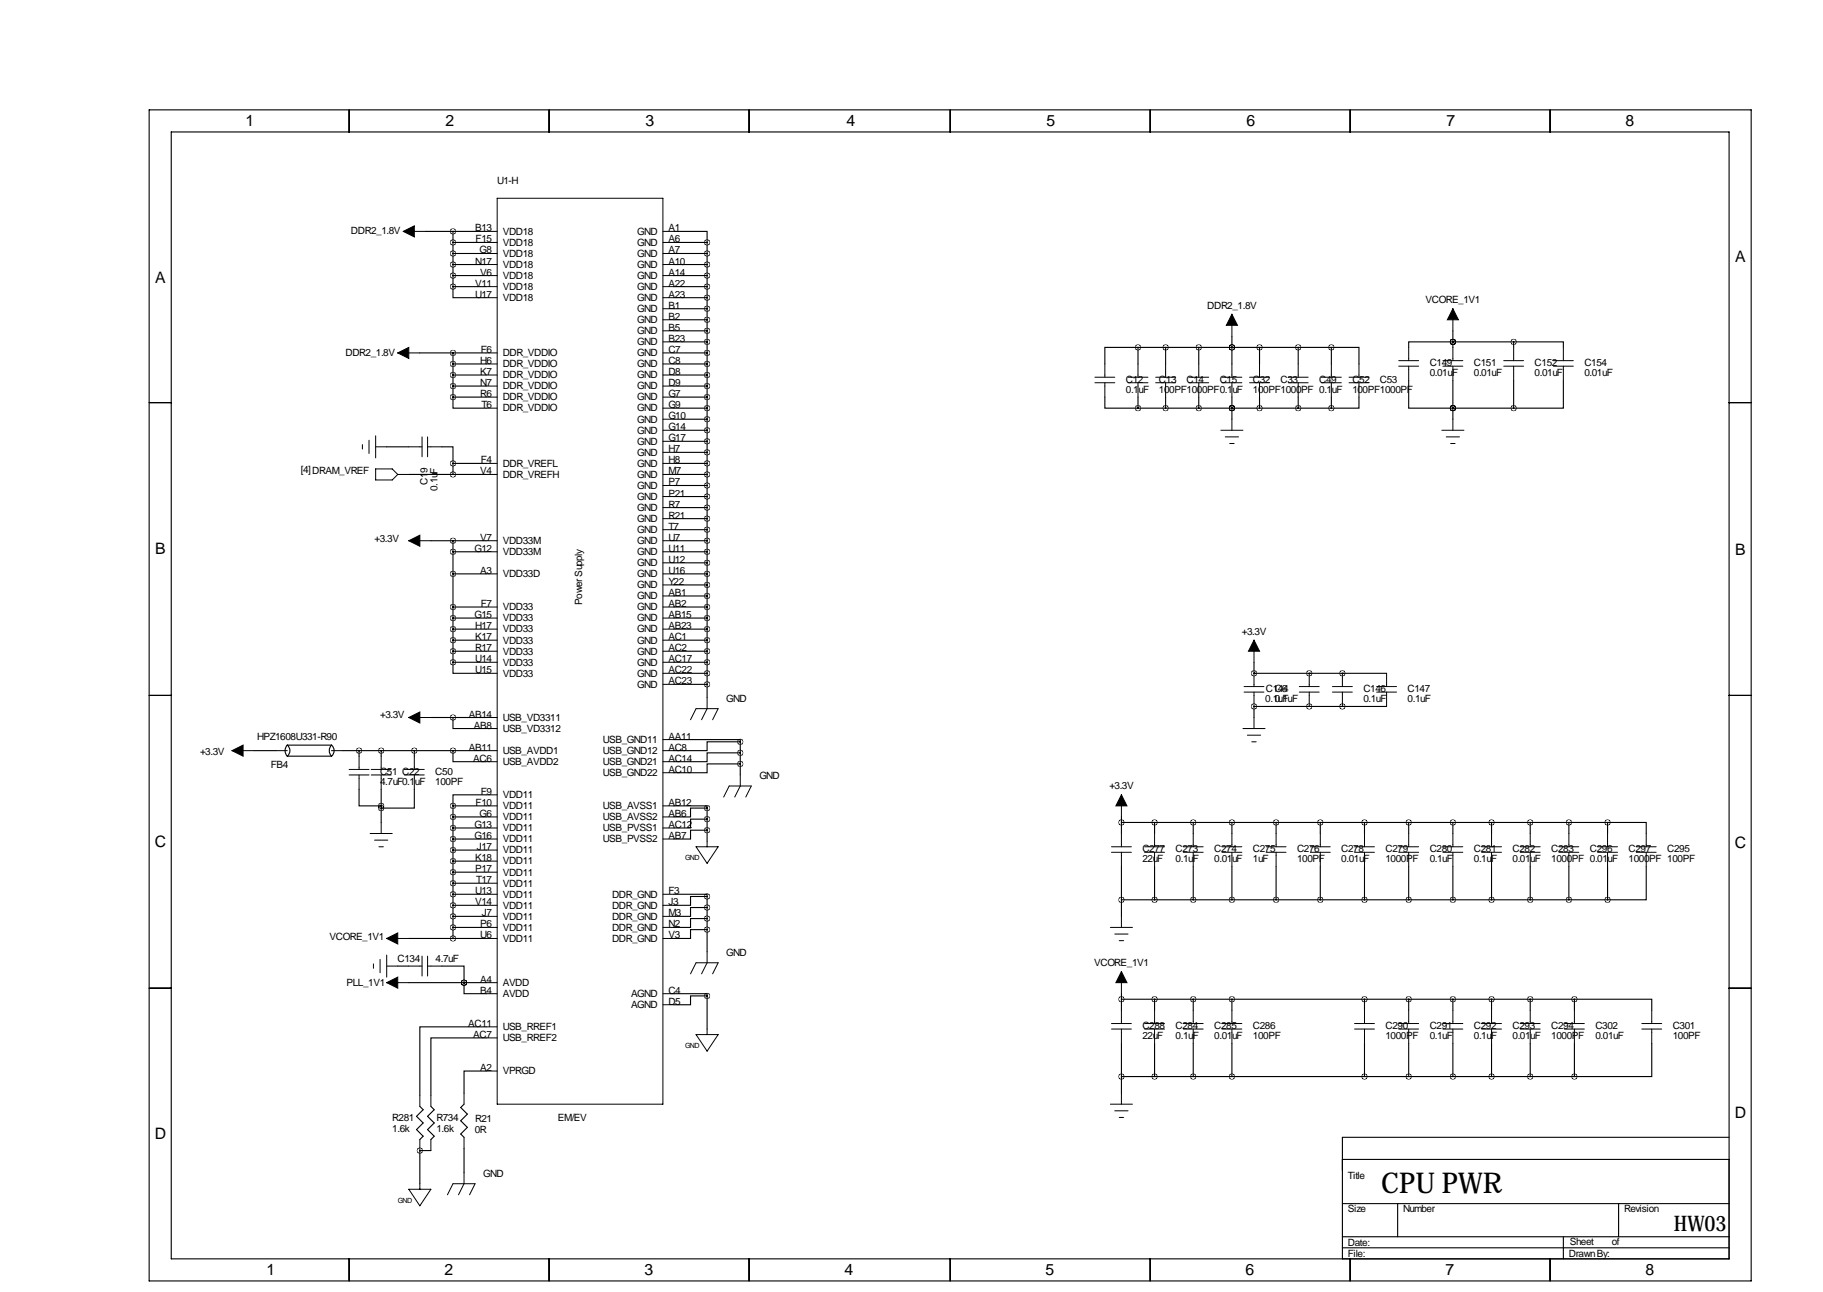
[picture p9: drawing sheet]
<svg xmlns="http://www.w3.org/2000/svg" width="419mm" height="297mm" viewBox="0 0 419 297" stroke-linecap="round" stroke-linejoin="round" font-family="sans-serif">
<g fill="none" stroke="#000" stroke-width=".25">
<path d="M34.3 25.3h368.3v269.2h-368.3zM39.4 30.3h358.1v259.1h-358.1zM80.3 25.3v5M126.2 25.3v5M172.2 25.3v5M218.4 25.3v5M264.4 25.3v5M310.4 25.3v5M356.4 25.3v5M97.8 53.2h14M104.1 55.7h7.7M104.1 58.3h7.7"/>
<path d="M104.1 53.2v12.7M154.9 53.2h7.7v2.5M154.9 55.7h7.7M154.9 58.3h7.7M162.6 55.7v104.7M104.1 65.9v2.5h7.7M104.1 60.8h7.7M104.1 63.4h7.7M104.1 65.9h7.7M154.9 60.8h7.7M154.9 63.4h7.7M154.9 65.9h7.7"/>
<path d="M154.9 68.4h7.7M154.9 71h7.7M154.9 73.5h7.7M154.9 76.1h7.7M154.9 78.6h7.7M261.6 79.9h-7.6v3.8M261.6 79.9v3.8M261.6 79.9h44.5M268 79.9v3.8M275.6 79.9v3.8M283.2 79.9h.1M283.2 77.3v6.4"/>
<path d="M289.6 79.9v3.8M298.4 79.9v3.8M306.1 79.9h6.3v3.8M306.1 79.9v3.8M334 78.6h-10.2v1.3M334 78.6h.1M334 76.1v3.8M334 78.6h14M348 78.6h11.4v1.3M348 78.6v1.3M34.3 92.6h5.1M96.5 81.1h15.3"/>
<path d="M104.1 91.3v2.5h7.7M104.1 83.7h7.7M104.1 86.2h7.7M104.1 88.8h7.7M104.1 91.3h7.7M104.1 81.1v10.2M154.9 93.8h7.7M154.9 81.1h7.7M154.9 83.7h7.7M154.9 86.2h7.7M154.9 88.8h7.7M154.9 91.3h7.7"/>
<path d="M154.9 96.4h7.7M154.9 98.9h7.7M254 91.3v2.5h7.6M261.6 91.3v2.5M261.6 93.8h44.5M268 91.3v2.5M275.6 91.3v2.5M283.2 93.8h.1M283.2 91.3v5.1M289.6 91.3v2.5M298.4 91.3v2.5M306.1 91.3v2.5"/>
<path d="M312.4 91.3v2.5h-6.3M323.8 87.5v6.3h10.2M334 93.8h.1M334 87.5v8.9M334 93.8h14M348 87.5v6.3M359.4 87.5v6.3h-11.4M397.5 92.6h5.1M88.9 102.7h5.1M94 109.1h17.8M101.6 102.7h2.5v3.8M104.1 106.5h7.7"/>
<path d="M104.1 106.5v2.6M154.9 101.5h7.7M154.9 104h7.7M154.9 106.5h7.7M154.9 109.1h7.7M154.9 111.6h7.7M154.9 114.2h7.7M154.9 116.7h7.7M154.9 119.2h7.7M99.1 124.3h12.7M104.1 126.9h7.7M104.1 131.9h7.7"/>
<path d="M104.1 139.6h7.7M104.1 124.3v28M154.9 121.8h7.7M154.9 124.3h7.7M154.9 126.9h7.7M154.9 129.4h7.7M154.9 131.9h7.7M154.9 134.5h7.7M154.9 137h7.7M154.9 139.6h7.7M34.3 159.9h5.1M104.1 152.3v2.5h7.7"/>
<path d="M104.1 142.1h7.7M104.1 144.6h7.7M104.1 147.2h7.7M104.1 149.7h7.7M104.1 152.3h7.7M154.9 142.1h7.7M154.9 144.6h7.7M154.9 147.2h7.7M154.9 149.7h7.7M154.9 152.3h7.7M154.9 154.8h7.7M154.9 157.3h7.7"/>
<path d="M288.3 154.8h.1M288.3 152.3v2.5M288.3 154.8h30.5M301 154.8h.1M308.6 154.8h.1M397.5 159.9h5.1M58.4 172.6h5.1M66 173.8a1.83 1.83 0 0 1 0-2.5h10.2a1.83 1.83 0 0 0 0 2.5M66.1 171.3a1.65 1.65 0 0 1-.1 2.5l10.2 .1a1.68 1.68 0 0 0 0-2.6M78.7 172.6h33.1M82.5 172.6v1.2M87.6 172.6v1.2"/>
<path d="M95.2 172.6v1.2M99.1 165h12.7M104.1 165v2.5h7.7M104.1 172.6v2.5h7.7M154.9 170h15.3v.5M170.2 170.5h-7.6v2.1h-7.7M170.2 173.1h-7.6v2h-7.7M170.2 175.6h-7.6v2.1h-7.7M170.2 170.5v7.7M288.3 162.4h.1M288.3 162.4h30.5M288.3 162.4v2.6"/>
<path d="M301 162.4h.1M308.6 162.4h.1M82.5 181.5v3.8h5.1M87.6 181.5v7.6M95.2 181.5v4.3h-7.6M104.1 185.3v30.5M104.1 198h7.7M104.1 195.4h7.7M104.1 192.9h7.7M104.1 190.4h7.7M104.1 187.8h7.7M104.1 185.3h7.7"/>
<path d="M111.8 182.7h-7.7v2.6M154.9 185.3h7.7v.5M162.6 185.8h-3.9v2h-3.8M162.6 188.3h-3.9v2.1h-3.8M162.6 190.9h-3.9v2h-3.8M162.6 185.8v7.6M257.8 187.8v3.8M257.8 199.2v11.5M257.8 189.1h111.8M265.4 189.1v2.5M265.4 199.2v7.7M274.3 189.1v2.5"/>
<path d="M274.3 199.2v7.7M283.2 189.1v2.5M283.2 199.2v7.7M293.4 189.1v2.5M293.4 199.2v7.7M303.5 189.1v2.5M303.5 199.2v7.7M313.7 189.1v2.5M313.7 199.2v7.7M323.8 189.1v2.5M323.8 199.2v7.7M334 189.1v2.5"/>
<path d="M334 199.2v7.7M342.9 189.1v2.5M342.9 199.2v7.7M351.8 189.1v2.5M351.8 199.2v7.7M360.7 189.1v2.5M360.7 199.2v7.7M369.6 189.1h8.9v2.5M369.6 189.1v2.5M369.6 199.2v7.7M378.5 199.2v7.7h-8.9M94 215.8h17.8"/>
<path d="M104.1 213.2h7.7M104.1 210.7h7.7M104.1 208.1h7.7M104.1 205.6h7.7M104.1 203.1h7.7M104.1 200.5h7.7M154.9 205.6h7.7v.5M162.6 206.1h-3.9v2h-3.8M162.6 208.6h-3.9v2.1h-3.8M162.6 211.2h-3.9v2h-3.8M162.6 213.7h-3.9v2.1h-3.8M162.6 206.1v12.7"/>
<path d="M257.8 206.9h111.8M34.3 227.2h5.1M91.4 222.1h2.6M94 225.9h17.8M101.6 222.1h5.1v3.8M106.7 225.9h.1M106.7 225.9v2.6h5.1M111.8 236.1h-15.3v15.7M111.8 238.6h-12.7v13.2M154.9 228.5h7.7v.5M162.6 229h-3.9v2h-3.8M162.6 229v7.6"/>
<path d="M257.8 228.5v3.8M257.8 239.9v11.4M257.8 229.7h104.1M265.4 229.7v2.6M265.4 239.9v7.6M274.3 229.7v2.6M274.3 239.9v7.6M283.2 229.7v2.6M283.2 239.9v7.6M313.7 229.7v2.6M313.7 239.9v7.6M323.8 229.7v2.6"/>
<path d="M323.8 239.9v7.6M334 229.7v2.6M334 239.9v7.6M342.9 229.7v2.6M342.9 239.9v7.6M351.8 229.7v2.6M351.8 239.9v7.6M361.9 229.7h17.8v2.6M361.9 229.7v2.6M361.9 239.9v7.6M379.7 239.9v7.6h-17.8M397.5 227.2h5.1"/>
<path d="M96.5 254.4l.8 .7-1.5 1.6 1.5 1.5-1.5 1.5 1.5 1.5-.8 .8M99.1 254.4l.7 .7-1.5 1.6 1.5 1.5-1.5 1.5 1.5 1.5-.7 .8M106.7 253.9l-.8 .7 1.5 1.5-1.5 1.6 1.5 1.5-1.5 1.5 .8 .8M111.8 246.2h-5.1v5.1M257.8 247.5h104.1M96.5 264.5h.1M96.5 264.5v7.6M96.5 264.5h2.6M106.7 264v5.6M308.6 276.7h88.9M308.6 266.6h88.9M321.3 276.7v7.6"/>
<path d="M372.1 276.7v7.6M397.5 261.5h-88.9v27.9M80.3 289.4v5.1M126.2 289.4v5.1M172.2 289.4v5.1M218.4 289.4v5.1M264.4 289.4v5.1M308.6 284.3h88.9M308.6 286.9h88.9M310.4 289.4v5.1M356.4 289.4v5.1M359.4 284.3v5.1"/>
</g>
<g fill="none" stroke="#000" stroke-width=".23">
<path d="M92.7 53.2h5.1M111.8 55.7h2.5M111.8 58.3h2.5M111.8 53.2h2.5M114.3 45.6h38.1v208.3h-38.1zM152.4 55.7h2.5M152.4 58.3h2.5M152.4 53.2h2.5M111.8 60.8h2.5M111.8 63.4h2.5M111.8 65.9h2.5M111.8 68.4h2.5"/>
<path d="M152.4 60.8h2.5M152.4 63.4h2.5M152.4 65.9h2.5M152.4 68.4h2.5M152.4 71h2.5M152.4 73.5h2.5M152.4 76.1h2.5M152.4 78.6h2.5M283.2 72.2v5.1M323.8 79.9v3M334 71v5.1M334 79.9v3"/>
<path d="M348 79.9v3M359.4 79.9v3M91.4 81.1h5.1M111.8 81.1h2.5M111.8 91.3h2.5M111.8 83.7h2.5M111.8 86.2h2.5M111.8 88.8h2.5M111.8 93.8h2.5M152.4 81.1h2.5M152.4 91.3h2.5M152.4 83.7h2.5"/>
<path d="M152.4 86.2h2.5M152.4 88.8h2.5M152.4 93.8h2.5M152.4 96.4h2.5M152.4 98.9h2.5M251.7 88h4.6M251.7 86.7h4.6M254 83.7v3M254 88v3.3M259.3 88h4.6M259.3 86.7h4.6M261.6 83.7v3"/>
<path d="M261.6 88v3.3M265.7 88h4.6M265.7 86.7h4.6M268 83.7v3M268 88v3.3M273.3 88h4.6M273.3 86.7h4.6M275.6 83.7v3M275.6 88v3.3M280.7 98.9h5.1M280.9 88h4.6M280.9 86.7h4.6"/>
<path d="M283.2 83.7v3M283.2 88v3.3M283.2 96.4v2.5M287.3 88h4.5M287.3 86.7h4.5M289.6 83.7v3M289.6 88v3.3M296.2 88h4.5M296.2 86.7h4.5M298.4 83.7v3M298.4 88v3.3M303.8 88h4.6"/>
<path d="M303.8 86.7h4.6M306.1 83.7v3M306.1 88v3.3M310.1 88h4.6M310.1 86.7h4.6M312.4 83.7v3M312.4 88v3.3M321.6 84.2h4.5M321.6 82.9h4.5M323.8 84.2v3.3M331.5 98.9h5M331.7 84.2h4.6"/>
<path d="M331.7 82.9h4.6M334 84.2v3.3M334 96.4v2.5M345.7 84.2h4.6M345.7 82.9h4.6M348 84.2v3.3M357.1 84.2h4.6M357.1 82.9h4.6M359.4 84.2v3.3M83.3 102.2v1M84.8 101.2v3.1M86.4 102.7h2.5"/>
<path d="M86.4 107.8h3.8l1.2 1.3-1.2 1.2h-3.8zM86.4 100.2v5.1M91.4 109.1h2.6M94 102.7h3M97 100.4v4.6M98.3 102.7h3.3M98.3 100.4v4.6M111.8 106.5h2.5M111.8 109.1h2.5M152.4 101.5h2.5M152.4 104h2.5M152.4 106.5h2.5"/>
<path d="M152.4 109.1h2.5M152.4 111.6h2.5M152.4 116.7h2.5M152.4 119.2h2.5M152.4 114.2h2.5M281.7 100.4h3M282.7 102h1M332.5 100.4h3M333.5 102h1M94 124.3h5.1M111.8 124.3h2.5M111.8 126.9h2.5"/>
<path d="M111.8 131.9h2.5M111.8 139.6h2.5M152.4 121.8h2.5M152.4 124.3h2.5M152.4 126.9h2.5M152.4 129.4h2.5M152.4 131.9h2.5M152.4 134.5h2.5M152.4 137h2.5M152.4 139.6h2.5M111.8 144.6h2.5M111.8 142.1h2.5"/>
<path d="M111.8 149.7h2.5M111.8 147.2h2.5M111.8 152.3h2.5M111.8 154.8h2.5M152.4 144.6h2.5M152.4 142.1h2.5M152.4 149.7h2.5M152.4 147.2h2.5M152.4 152.3h2.5M152.4 154.8h2.5M152.4 157.3h2.5M286 159.1h4.6"/>
<path d="M286 157.8h4.6M288.3 147.2v5.1M288.3 154.8v3M288.3 159.1v3.3M298.7 159.1h4.6M298.7 157.8h4.6M301 154.8v3M301 159.1v3.3M306.3 159.1h4.6M306.3 157.8h4.6M308.6 154.8v3M308.6 159.1v3.3"/>
<path d="M316.5 159.1h4.6M316.5 157.8h4.6M318.8 154.8v3M318.8 159.1v3.3M53.3 172.6h5.1M63.5 172.6h2.5M76.2 172.6h2.5M80.3 178.2h4.5M80.3 176.9h4.5M82.5 173.8v3.1M82.5 178.2v3.3M85.3 178.2h4.6"/>
<path d="M85.3 176.9h4.6M87.6 173.8v3.1M87.6 178.2v3.3M93 178.2h4.5M93 176.9h4.5M94 165h5.1M95.2 173.8v3.1M95.2 178.2v3.3M111.8 175.1h2.5M111.8 172.6h2.5M111.8 167.5h2.5M111.8 165h2.5"/>
<path d="M152.4 175.1h2.5M152.4 177.7h2.5M152.4 172.6h2.5M152.4 170h2.5M158.7 165.5l1.3-2.6h5.1l-1.3 2.6M162.6 160.4v2.5l-1.3 2.6M170.2 178.2v2.5l-1.3 2.5M285.8 167.5h5M286.8 169h3M287.8 170.5h1M288.3 165v2.5M85.1 191.6h5.1"/>
<path d="M86.1 193.2h3.1M87.1 194.7h1M87.6 189.1v2.5M111.8 190.4h2.5M111.8 192.9h2.5M111.8 185.3h2.5M111.8 187.8h2.5M111.8 182.7h2.5M111.8 195.4h2.5M111.8 198h2.5M152.4 190.4h2.5M152.4 192.9h2.5"/>
<path d="M152.4 185.3h2.5M152.4 187.8h2.5M160 194.7h5.1l-2.5 3.8zM162.6 193.4v1.3M166.4 183.2l1.2-2.5h5.1l-1.3 2.5M255.5 195.9h4.6M255.5 194.7h4.6M257.8 182.7v5.1M257.8 191.6v3.1M257.8 195.9v3.3M263.1 195.9h4.6M263.1 194.7h4.6"/>
<path d="M265.4 191.6v3.1M265.4 195.9v3.3M272 195.9h4.6M272 194.7h4.6M274.3 191.6v3.1M274.3 195.9v3.3M280.9 195.9h4.6M280.9 194.7h4.6M283.2 191.6v3.1M283.2 195.9v3.3M291.1 195.9h4.6M291.1 194.7h4.6"/>
<path d="M293.4 191.6v3.1M293.4 195.9v3.3M301.2 195.9h4.6M301.2 194.7h4.6M303.5 191.6v3.1M303.5 195.9v3.3M311.4 195.9h4.6M311.4 194.7h4.6M313.7 191.6v3.1M313.7 195.9v3.3M321.6 195.9h4.5M321.6 194.7h4.5"/>
<path d="M323.8 191.6v3.1M323.8 195.9v3.3M331.7 195.9h4.6M331.7 194.7h4.6M334 191.6v3.1M334 195.9v3.3M340.6 195.9h4.6M340.6 194.7h4.6M342.9 191.6v3.1M342.9 195.9v3.3M349.5 195.9h4.6M349.5 194.7h4.6"/>
<path d="M351.8 191.6v3.1M351.8 195.9v3.3M358.4 195.9h4.6M358.4 194.7h4.6M360.7 191.6v3.1M360.7 195.9v3.3M367.3 195.9h4.6M367.3 194.7h4.6M369.6 191.6v3.1M369.6 195.9v3.3M376.2 195.9h4.5M376.2 194.7h4.5"/>
<path d="M378.5 191.6v3.1M378.5 195.9v3.3M88.9 215.8h5.1M88.9 219.6v5M97 219.8v4.6M98.3 219.8v4.6M111.8 215.8h2.5M111.8 210.7h2.5M111.8 208.1h2.5M111.8 205.6h2.5M111.8 213.2h2.5M111.8 200.5h2.5"/>
<path d="M111.8 203.1h2.5M152.4 215.8h2.5M152.4 210.7h2.5M152.4 208.1h2.5M152.4 205.6h2.5M152.4 213.2h2.5M162.6 218.8v2.5l-1.3 2.6M255.3 213.2h5M256.3 214.7h3M257.3 216.3h1M257.8 210.7v2.5M85.9 221.6v1"/>
<path d="M87.4 220.6v3M88.9 225.9h5.1M88.9 222.1h2.5M94 222.1h3M98.3 222.1h3.3M111.8 236.1h2.5M111.8 238.6h2.5M111.8 228.5h2.5M111.8 225.9h2.5M152.4 228.5h2.5M152.4 231h2.5M158.7 223.9l1.3-2.6h5.1l-1.3 2.6"/>
<path d="M160 237.9h5.1l-2.5 3.8zM162.6 236.6v1.3M255.5 236.6h4.6M255.5 235.3h4.6M257.8 223.4v5.1M257.8 232.3v3M257.8 236.6v3.3M263.1 236.6h4.6M263.1 235.3h4.6M265.4 232.3v3M265.4 236.6v3.3M272 236.6h4.6"/>
<path d="M272 235.3h4.6M274.3 232.3v3M274.3 236.6v3.3M280.9 236.6h4.6M280.9 235.3h4.6M283.2 232.3v3M283.2 236.6v3.3M311.4 236.6h4.6M311.4 235.3h4.6M313.7 232.3v3M313.7 236.6v3.3M321.6 236.6h4.5"/>
<path d="M321.6 235.3h4.5M323.8 232.3v3M323.8 236.6v3.3M331.7 236.6h4.6M331.7 235.3h4.6M334 232.3v3M334 236.6v3.3M340.6 236.6h4.6M340.6 235.3h4.6M342.9 232.3v3M342.9 236.6v3.3M349.5 236.6h4.6"/>
<path d="M349.5 235.3h4.6M351.8 232.3v3M351.8 236.6v3.3M359.7 236.6h4.5M359.7 235.3h4.5M361.9 232.3v3M361.9 236.6v3.3M377.4 236.6h4.6M377.4 235.3h4.6M379.7 232.3v3M379.7 236.6v3.3M96.5 251.8v2.6"/>
<path d="M99.1 251.8v2.6M106.7 251.3v2.6M111.8 246.2h2.5M255.3 253.9h5M256.3 255.4h3M257.3 256.9h1M257.8 251.3v2.6M94 273.4h5.1l-2.6 3.8zM96.5 262v2.5M96.5 272.1v1.3M99.1 262v2.5M102.9 274.7l1.2-2.6h5.1l-1.3 2.6"/>
<path d="M106.7 261.5v2.5M106.7 269.6v2.5l-1.3 2.6"/>
</g>
<path d="M92.7 53.2l2.5-1.3v2.6zM283.2 72.2l1.3 2.6h-2.6zM334 71l1.3 2.5h-2.6zM91.4 81.1l2.6-1.2v2.5zM94 124.3l2.5-1.3v2.6zM288.3 147.2l1.3 2.5h-2.6zM53.3 172.6l2.6-1.3v2.5zM94 165l2.5-1.3v2.5zM257.8 182.7l1.3 2.6h-2.6zM88.9 215.8l2.5-1.3v2.5zM88.9 225.9l2.5-1.3v2.6zM257.8 223.4l1.3 2.5h-2.6z" fill="#000" stroke="#000" stroke-width=".23"/>
<path d="M257.8 189.1a.05 .05 0 0 0 .1 0 .05 .05 0 0 0-.1 0zM265.4 189.1a.05 .05 0 0 0 .1 0 .05 .05 0 0 0-.1 0zM274.3 189.1a.05 .05 0 0 0 .1 0 .05 .05 0 0 0-.1 0zM283.2 189.1a.05 .05 0 0 0 .1 0 .05 .05 0 0 0-.1 0zM293.3 189.1a.05 .05 0 0 0 .1 0 .05 .05 0 0 0-.1 0zM303.5 189.1a.05 .05 0 0 0 .1 0 .05 .05 0 0 0-.1 0zM257.8 206.9a.05 .05 0 0 0 .1 0 .05 .05 0 0 0-.1 0zM265.4 206.9a.05 .05 0 0 0 .1 0 .05 .05 0 0 0-.1 0zM274.3 206.9a.05 .05 0 0 0 .1 0 .05 .05 0 0 0-.1 0zM283.2 206.9a.05 .05 0 0 0 .1 0 .05 .05 0 0 0-.1 0zM293.3 206.9a.05 .05 0 0 0 .1 0 .05 .05 0 0 0-.1 0zM303.5 206.9a.05 .05 0 0 0 .1 0 .05 .05 0 0 0-.1 0zM313.6 189.1a.05 .05 0 0 0 .1 0 .05 .05 0 0 0-.1 0zM313.6 206.9a.05 .05 0 0 0 .1 0 .05 .05 0 0 0-.1 0zM323.8 189.1a.05 .05 0 0 0 .1 0 .05 .05 0 0 0-.1 0zM323.8 206.9a.05 .05 0 0 0 .1 0 .05 .05 0 0 0-.1 0zM334 189.1a.05 .05 0 0 0 .1 0 .05 .05 0 0 0-.1 0zM334 206.9a.05 .05 0 0 0 .1 0 .05 .05 0 0 0-.1 0zM351.7 206.9a.05 .05 0 0 0 .1 0 .05 .05 0 0 0-.1 0zM351.7 189.1a.05 .05 0 0 0 .1 0 .05 .05 0 0 0-.1 0zM257.8 229.7a.05 .05 0 0 0 .1 0 .05 .05 0 0 0-.1 0zM265.4 229.7a.05 .05 0 0 0 .1 0 .05 .05 0 0 0-.1 0zM274.3 229.7a.05 .05 0 0 0 .1 0 .05 .05 0 0 0-.1 0zM283.2 229.7a.05 .05 0 0 0 .1 0 .05 .05 0 0 0-.1 0zM257.8 247.5a.05 .05 0 0 0 .1 0 .05 .05 0 0 0-.1 0zM265.4 247.5a.05 .05 0 0 0 .1 0 .05 .05 0 0 0-.1 0zM274.3 247.5a.05 .05 0 0 0 .1 0 .05 .05 0 0 0-.1 0zM283.2 247.5a.05 .05 0 0 0 .1 0 .05 .05 0 0 0-.1 0zM313.6 229.7a.05 .05 0 0 0 .1 0 .05 .05 0 0 0-.1 0zM313.6 247.5a.05 .05 0 0 0 .1 0 .05 .05 0 0 0-.1 0zM323.8 229.7a.05 .05 0 0 0 .1 0 .05 .05 0 0 0-.1 0zM323.8 247.5a.05 .05 0 0 0 .1 0 .05 .05 0 0 0-.1 0zM334 229.7a.05 .05 0 0 0 .1 0 .05 .05 0 0 0-.1 0zM334 247.5a.05 .05 0 0 0 .1 0 .05 .05 0 0 0-.1 0zM351.7 247.5a.05 .05 0 0 0 .1 0 .05 .05 0 0 0-.1 0zM351.7 229.7a.05 .05 0 0 0 .1 0 .05 .05 0 0 0-.1 0zM369.5 206.9a.05 .05 0 0 0 .1 0 .05 .05 0 0 0-.1 0zM360.6 206.9a.05 .05 0 0 0 .1 0 .05 .05 0 0 0-.1 0zM369.5 189.1a.05 .05 0 0 0 .1 0 .05 .05 0 0 0-.1 0zM360.6 189.1a.05 .05 0 0 0 .1 0 .05 .05 0 0 0-.1 0zM361.9 229.7a.05 .05 0 0 0 .1 0 .05 .05 0 0 0-.1 0zM361.9 247.5a.05 .05 0 0 0 .1 0 .05 .05 0 0 0-.1 0zM261.6 93.8a.05 .05 0 0 0 .1 0 .05 .05 0 0 0-.1 0zM283.2 93.8a.05 .05 0 0 0 .1 0 .05 .05 0 0 0-.1 0zM275.5 79.9a.05 .05 0 0 0 .1 0 .05 .05 0 0 0-.1 0zM283.2 79.9a.05 .05 0 0 0 .1 0 .05 .05 0 0 0-.1 0zM283.2 93.8a.05 .05 0 0 0 .1 0 .05 .05 0 0 0-.1 0zM267.9 79.9a.05 .05 0 0 0 .1 0 .05 .05 0 0 0-.1 0zM306 93.8a.05 .05 0 0 0 .1 0 .05 .05 0 0 0-.1 0zM298.4 79.9a.05 .05 0 0 0 .1 0 .05 .05 0 0 0-.1 0zM289.5 79.9a.05 .05 0 0 0 .1 0 .05 .05 0 0 0-.1 0zM300.9 162.4a.05 .05 0 0 0 .1 0 .05 .05 0 0 0-.1 0zM308.6 162.4a.05 .05 0 0 0 .1 0 .05 .05 0 0 0-.1 0zM308.6 154.8a.05 .05 0 0 0 .1 0 .05 .05 0 0 0-.1 0zM300.9 154.8a.05 .05 0 0 0 .1 0 .05 .05 0 0 0-.1 0zM288.2 162.4a.05 .05 0 0 0 .1 0 .05 .05 0 0 0-.1 0zM288.2 154.8a.05 .05 0 0 0 .1 0 .05 .05 0 0 0-.1 0zM334 93.8a.05 .05 0 0 0 .1 0 .05 .05 0 0 0-.1 0zM334 93.8a.05 .05 0 0 0 .1 0 .05 .05 0 0 0-.1 0zM334 78.6a.05 .05 0 0 0 .1 0 .05 .05 0 0 0-.1 0zM334 78.6a.05 .05 0 0 0 .1 0 .05 .05 0 0 0-.1 0zM267.9 93.8a.05 .05 0 0 0 .1 0 .05 .05 0 0 0-.1 0zM275.5 93.8a.05 .05 0 0 0 .1 0 .05 .05 0 0 0-.1 0zM298.4 93.8a.05 .05 0 0 0 .1 0 .05 .05 0 0 0-.1 0zM289.5 93.8a.05 .05 0 0 0 .1 0 .05 .05 0 0 0-.1 0zM283.2 79.9a.05 .05 0 0 0 .1 0 .05 .05 0 0 0-.1 0zM162.5 114.2a.05 .05 0 0 0 .1 0 .05 .05 0 0 0-.1 0zM162.5 104a.05 .05 0 0 0 .1 0 .05 .05 0 0 0-.1 0zM162.5 78.6a.05 .05 0 0 0 .1 0 .05 .05 0 0 0-.1 0zM162.5 124.3a.05 .05 0 0 0 .1 0 .05 .05 0 0 0-.1 0zM162.5 63.4a.05 .05 0 0 0 .1 0 .05 .05 0 0 0-.1 0zM162.5 65.9a.05 .05 0 0 0 .1 0 .05 .05 0 0 0-.1 0zM162.5 68.4a.05 .05 0 0 0 .1 0 .05 .05 0 0 0-.1 0zM162.5 91.3a.05 .05 0 0 0 .1 0 .05 .05 0 0 0-.1 0zM162.5 101.5a.05 .05 0 0 0 .1 0 .05 .05 0 0 0-.1 0zM162.5 119.2a.05 .05 0 0 0 .1 0 .05 .05 0 0 0-.1 0zM162.5 149.7a.05 .05 0 0 0 .1 0 .05 .05 0 0 0-.1 0zM162.5 154.8a.05 .05 0 0 0 .1 0 .05 .05 0 0 0-.1 0zM162.5 157.3a.05 .05 0 0 0 .1 0 .05 .05 0 0 0-.1 0zM162.5 73.5a.05 .05 0 0 0 .1 0 .05 .05 0 0 0-.1 0zM162.5 106.5a.05 .05 0 0 0 .1 0 .05 .05 0 0 0-.1 0zM162.5 76.1a.05 .05 0 0 0 .1 0 .05 .05 0 0 0-.1 0zM162.5 96.4a.05 .05 0 0 0 .1 0 .05 .05 0 0 0-.1 0zM162.5 93.8a.05 .05 0 0 0 .1 0 .05 .05 0 0 0-.1 0zM162.5 81.1a.05 .05 0 0 0 .1 0 .05 .05 0 0 0-.1 0zM162.5 134.5a.05 .05 0 0 0 .1 0 .05 .05 0 0 0-.1 0zM162.5 131.9a.05 .05 0 0 0 .1 0 .05 .05 0 0 0-.1 0zM162.5 129.4a.05 .05 0 0 0 .1 0 .05 .05 0 0 0-.1 0zM162.5 126.9a.05 .05 0 0 0 .1 0 .05 .05 0 0 0-.1 0zM162.5 111.6a.05 .05 0 0 0 .1 0 .05 .05 0 0 0-.1 0zM162.5 109.1a.05 .05 0 0 0 .1 0 .05 .05 0 0 0-.1 0zM162.5 71a.05 .05 0 0 0 .1 0 .05 .05 0 0 0-.1 0zM162.5 121.8a.05 .05 0 0 0 .1 0 .05 .05 0 0 0-.1 0zM162.5 55.7a.05 .05 0 0 0 .1 0 .05 .05 0 0 0-.1 0zM162.5 98.9a.05 .05 0 0 0 .1 0 .05 .05 0 0 0-.1 0zM162.5 88.8a.05 .05 0 0 0 .1 0 .05 .05 0 0 0-.1 0zM162.5 116.7a.05 .05 0 0 0 .1 0 .05 .05 0 0 0-.1 0zM162.5 152.3a.05 .05 0 0 0 .1 0 .05 .05 0 0 0-.1 0zM162.5 137a.05 .05 0 0 0 .1 0 .05 .05 0 0 0-.1 0zM162.5 142.1a.05 .05 0 0 0 .1 0 .05 .05 0 0 0-.1 0zM162.5 139.6a.05 .05 0 0 0 .1 0 .05 .05 0 0 0-.1 0zM162.5 144.6a.05 .05 0 0 0 .1 0 .05 .05 0 0 0-.1 0zM162.5 147.2a.05 .05 0 0 0 .1 0 .05 .05 0 0 0-.1 0zM162.5 60.8a.05 .05 0 0 0 .1 0 .05 .05 0 0 0-.1 0zM162.5 58.3a.05 .05 0 0 0 .1 0 .05 .05 0 0 0-.1 0zM162.5 86.2a.05 .05 0 0 0 .1 0 .05 .05 0 0 0-.1 0zM162.5 83.7a.05 .05 0 0 0 .1 0 .05 .05 0 0 0-.1 0zM104.1 200.5a.05 .05 0 0 0 .1 0 .05 .05 0 0 0-.1 0zM104.1 198a.05 .05 0 0 0 .1 0 .05 .05 0 0 0-.1 0zM104.1 195.4a.05 .05 0 0 0 .1 0 .05 .05 0 0 0-.1 0zM104.1 192.9a.05 .05 0 0 0 .1 0 .05 .05 0 0 0-.1 0zM104.1 190.4a.05 .05 0 0 0 .1 0 .05 .05 0 0 0-.1 0zM104.1 185.3a.05 .05 0 0 0 .1 0 .05 .05 0 0 0-.1 0zM104.1 203.1a.05 .05 0 0 0 .1 0 .05 .05 0 0 0-.1 0zM104.1 208.1a.05 .05 0 0 0 .1 0 .05 .05 0 0 0-.1 0zM104.1 205.6a.05 .05 0 0 0 .1 0 .05 .05 0 0 0-.1 0zM104.1 210.7a.05 .05 0 0 0 .1 0 .05 .05 0 0 0-.1 0zM104.1 187.8a.05 .05 0 0 0 .1 0 .05 .05 0 0 0-.1 0zM162.5 229a.05 .05 0 0 0 .1 0 .05 .05 0 0 0-.1 0zM104.1 109.1a.05 .05 0 0 0 .1 0 .05 .05 0 0 0-.1 0zM104.1 60.8a.05 .05 0 0 0 .1 0 .05 .05 0 0 0-.1 0zM104.1 63.4a.05 .05 0 0 0 .1 0 .05 .05 0 0 0-.1 0zM104.1 88.8a.05 .05 0 0 0 .1 0 .05 .05 0 0 0-.1 0zM104.1 86.2a.05 .05 0 0 0 .1 0 .05 .05 0 0 0-.1 0zM104.1 91.3a.05 .05 0 0 0 .1 0 .05 .05 0 0 0-.1 0zM104.1 58.3a.05 .05 0 0 0 .1 0 .05 .05 0 0 0-.1 0zM104.1 55.7a.05 .05 0 0 0 .1 0 .05 .05 0 0 0-.1 0zM104.1 65.9a.05 .05 0 0 0 .1 0 .05 .05 0 0 0-.1 0zM104.1 83.7a.05 .05 0 0 0 .1 0 .05 .05 0 0 0-.1 0zM87.6 172.6a.05 .05 0 0 0 .1 0 .05 .05 0 0 0-.1 0zM95.2 172.6a.05 .05 0 0 0 .1 0 .05 .05 0 0 0-.1 0zM104.1 172.6a.05 .05 0 0 0 .1 0 .05 .05 0 0 0-.1 0zM104.1 126.9a.05 .05 0 0 0 .1 0 .05 .05 0 0 0-.1 0zM104.1 131.9a.05 .05 0 0 0 .1 0 .05 .05 0 0 0-.1 0zM104.1 152.3a.05 .05 0 0 0 .1 0 .05 .05 0 0 0-.1 0zM104.1 149.7a.05 .05 0 0 0 .1 0 .05 .05 0 0 0-.1 0zM104.1 147.2a.05 .05 0 0 0 .1 0 .05 .05 0 0 0-.1 0zM104.1 144.6a.05 .05 0 0 0 .1 0 .05 .05 0 0 0-.1 0zM104.1 142.1a.05 .05 0 0 0 .1 0 .05 .05 0 0 0-.1 0zM104.1 139.6a.05 .05 0 0 0 .1 0 .05 .05 0 0 0-.1 0zM104.1 165a.05 .05 0 0 0 .1 0 .05 .05 0 0 0-.1 0zM162.5 206.1a.05 .05 0 0 0 .1 0 .05 .05 0 0 0-.1 0zM162.5 213.7a.05 .05 0 0 0 .1 0 .05 .05 0 0 0-.1 0zM162.5 208.6a.05 .05 0 0 0 .1 0 .05 .05 0 0 0-.1 0zM162.5 211.2a.05 .05 0 0 0 .1 0 .05 .05 0 0 0-.1 0zM170.1 170.5a.05 .05 0 0 0 .1 0 .05 .05 0 0 0-.1 0zM170.1 173.1a.05 .05 0 0 0 .1 0 .05 .05 0 0 0-.1 0zM170.1 175.6a.05 .05 0 0 0 .1 0 .05 .05 0 0 0-.1 0zM162.5 185.8a.05 .05 0 0 0 .1 0 .05 .05 0 0 0-.1 0zM162.5 188.3a.05 .05 0 0 0 .1 0 .05 .05 0 0 0-.1 0zM162.5 190.9a.05 .05 0 0 0 .1 0 .05 .05 0 0 0-.1 0zM96.5 264.5a.05 .05 0 0 0 .1 0 .05 .05 0 0 0-.1 0zM104.1 213.2a.05 .05 0 0 0 .1 0 .05 .05 0 0 0-.1 0zM104.1 106.5a.05 .05 0 0 0 .1 0 .05 .05 0 0 0-.1 0zM104.1 81.1a.05 .05 0 0 0 .1 0 .05 .05 0 0 0-.1 0zM104.1 53.2a.05 .05 0 0 0 .1 0 .05 .05 0 0 0-.1 0zM104.1 124.3a.05 .05 0 0 0 .1 0 .05 .05 0 0 0-.1 0zM87.6 185.8a.05 .05 0 0 0 .1 0 .05 .05 0 0 0-.1 0zM82.5 172.6a.05 .05 0 0 0 .1 0 .05 .05 0 0 0-.1 0zM87.6 185.3a.05 .05 0 0 0 .1 0 .05 .05 0 0 0-.1 0zM104.1 215.8a.05 .05 0 0 0 .1 0 .05 .05 0 0 0-.1 0zM106.6 225.9a.05 .05 0 0 0 .1 0 .05 .05 0 0 0-.1 0zM261.6 79.9a.05 .05 0 0 0 .1 0 .05 .05 0 0 0-.1 0zM306 79.9a.05 .05 0 0 0 .1 0 .05 .05 0 0 0-.1 0zM347.9 78.6a.05 .05 0 0 0 .1 0 .05 .05 0 0 0-.1 0zM347.9 93.8a.05 .05 0 0 0 .1 0 .05 .05 0 0 0-.1 0zM106.6 225.9a.05 .05 0 0 0 .1 0 .05 .05 0 0 0-.1 0z" fill="#000" stroke="#000" stroke-width="1.3"/>
<text font-size="6.6" x="317.5" y="274.2">CPU PWR</text>
<text font-size="4.9" x="384.8" y="283.1">HW03</text>
<g font-size="3.6">
<text x="56.5" y="29">1</text>
<text x="102.4" y="29">2</text>
<text x="148.4" y="29">3</text>
<text x="194.6" y="29">4</text>
<text x="240.6" y="29">5</text>
<text x="286.6" y="29">6</text>
<text x="332.6" y="29">7</text>
<text x="373.7" y="29">8</text>
<text x="35.7" y="65.1">A</text>
<text x="398.9" y="60.3">A</text>
<text x="35.7" y="127.3">B</text>
<text x="398.9" y="127.6">B</text>
<text x="35.6" y="194.6">C</text>
<text x="398.8" y="194.9">C</text>
<text x="398.8" y="257.1">D</text>
<text x="35.6" y="261.9">D</text>
<text x="61.3" y="293.2">1</text>
<text x="102.2" y="293.2">2</text>
<text x="148.2" y="293.2">3</text>
<text x="194.1" y="293.2">4</text>
<text x="240.4" y="293.2">5</text>
<text x="286.3" y="293.2">6</text>
<text x="332.3" y="293.2">7</text>
<text x="378.3" y="293.2">8</text>
</g>
<g font-size="2.3">
<text x="114.3" y="42.3">U1-H</text>
<text x="80.7" y="53.7">DDR2_1.8V</text>
<text x="109.2" y="53.2">B13</text>
<text x="115.6" y="54">VDD18</text>
<text x="146.5" y="54">GND</text>
<text x="153.7" y="53.2">A1</text>
<text x="109.3" y="55.7">F15</text>
<text x="110.3" y="58.3">G8</text>
<text x="115.6" y="56.5">VDD18</text>
<text x="115.6" y="59">VDD18</text>
<text x="146.5" y="56.5">GND</text>
<text x="146.5" y="59">GND</text>
<text x="153.7" y="55.7">A6</text>
<text x="153.7" y="58.3">A7</text>
<text x="109.2" y="60.8">N17</text>
<text x="109.2" y="65.9">V11</text>
<text x="110.4" y="63.4">V6</text>
<text x="115.6" y="61.6">VDD18</text>
<text x="115.6" y="64.1">VDD18</text>
<text x="146.5" y="61.6">GND</text>
<text x="146.5" y="64.1">GND</text>
<text x="153.7" y="60.8">A10</text>
<text x="153.7" y="63.4">A14</text>
<text x="153.7" y="65.9">A22</text>
<text x="109.2" y="68.4">U17</text>
<text x="115.6" y="69.2">VDD18</text>
<text x="115.6" y="66.7">VDD18</text>
<text x="146.5" y="66.7">GND</text>
<text x="146.5" y="69.2">GND</text>
<text x="146.5" y="71.7">GND</text>
<text x="153.7" y="68.4">A23</text>
<text x="153.7" y="71">B1</text>
<text x="277.5" y="71">DDR2_1.8V</text>
<text x="327.8" y="69.7">VCORE_1V1</text>
<text x="146.5" y="74.3">GND</text>
<text x="146.5" y="76.8">GND</text>
<text x="153.7" y="73.5">B2</text>
<text x="153.7" y="76.1">B5</text>
<text x="79.4" y="81.9">DDR2_1.8V</text>
<text x="110.4" y="83.7">H6</text>
<text x="110.5" y="81.1">F6</text>
<text x="115.6" y="81.9">DDR_VDDIO</text>
<text x="146.5" y="81.9">GND</text>
<text x="146.5" y="79.4">GND</text>
<text x="153.7" y="81.1">C7</text>
<text x="153.7" y="78.6">B23</text>
<text x="153.7" y="83.7">C8</text>
<text x="110.4" y="88.8">N7</text>
<text x="110.4" y="86.2">K7</text>
<text x="115.6" y="89.5">DDR_VDDIO</text>
<text x="115.6" y="84.4">DDR_VDDIO</text>
<text x="115.6" y="87">DDR_VDDIO</text>
<text x="146.5" y="84.4">GND</text>
<text x="146.5" y="87">GND</text>
<text x="146.5" y="89.5">GND</text>
<text x="153.7" y="86.2">D8</text>
<text x="153.7" y="88.8">D9</text>
<text x="258.8" y="88">C12</text>
<text x="266.4" y="88">C13</text>
<text x="272.8" y="88">C14</text>
<text x="280.4" y="88">C15</text>
<text x="288" y="88">C32</text>
<text x="294.4" y="88">C33</text>
<text x="303.3" y="88">C49</text>
<text x="310.9" y="88">C52</text>
<text x="317.2" y="88">C53</text>
<text x="328.7" y="84.2">C149</text>
<text x="328.7" y="86.5">0.01uF</text>
<text x="338.8" y="84.2">C151</text>
<text x="338.8" y="86.5">0.01uF</text>
<text x="352.8" y="84.2">C152</text>
<text x="352.8" y="86.5">0.01uF</text>
<text x="364.2" y="84.2">C154</text>
<text x="364.2" y="86.5">0.01uF</text>
<text x="110.4" y="91.3">R6</text>
<text x="110.7" y="93.8">T6</text>
<text x="115.6" y="94.6">DDR_VDDIO</text>
<text x="115.6" y="92.1">DDR_VDDIO</text>
<text x="146.5" y="92.1">GND</text>
<text x="146.5" y="94.6">GND</text>
<text x="153.7" y="91.3">G7</text>
<text x="153.7" y="93.8">G9</text>
<text x="258.8" y="90.3">0.1uF</text>
<text x="266.4" y="90.3">100PF1000PF0.1uF</text>
<text x="288" y="90.3">100PF1000PF 0.1uF</text>
<text x="310.9" y="90.3">100PF1000PF</text>
<text x="146.5" y="97.1">GND</text>
<text x="146.5" y="99.7">GND</text>
<text x="153.7" y="96.4">G10</text>
<text x="153.7" y="98.9">G14</text>
<text x="153.7" y="101.5">G17</text>
<text x="110.5" y="106.5">F4</text>
<text x="115.6" y="107.3">DDR_VREFL</text>
<text x="146.5" y="102.2">GND</text>
<text x="146.5" y="104.8">GND</text>
<text x="146.5" y="107.3">GND</text>
<text x="153.7" y="104">H7</text>
<text x="153.7" y="106.5">H8</text>
<text x="69.1" y="108.8">[4] DRAM_VREF</text>
<text x="98.3" y="111.5" transform="rotate(-90 98.3 111.5)">C19</text>
<text x="100.6" y="112.8" transform="rotate(-90 100.6 112.8)">0.1uF</text>
<text x="110.4" y="109.1">V4</text>
<text x="115.6" y="109.8">DDR_VREFH</text>
<text x="146.5" y="109.8">GND</text>
<text x="146.5" y="112.4">GND</text>
<text x="153.7" y="109.1">M7</text>
<text x="153.7" y="111.6">P7</text>
<text x="146.5" y="117.5">GND</text>
<text x="146.5" y="114.9">GND</text>
<text x="153.7" y="116.7">R7</text>
<text x="153.7" y="119.2">R21</text>
<text x="153.7" y="114.2">P21</text>
<text x="86.1" y="124.6">+3.3V</text>
<text x="110.4" y="124.3">V7</text>
<text x="115.6" y="125.1">VDD33M</text>
<text x="146.5" y="120">GND</text>
<text x="146.5" y="122.5">GND</text>
<text x="146.5" y="125.1">GND</text>
<text x="153.7" y="121.8">T7</text>
<text x="153.7" y="124.3">U7</text>
<text x="109.1" y="126.9">G12</text>
<text x="110.4" y="131.9">A3</text>
<text x="115.6" y="127.6">VDD33M</text>
<text x="146.5" y="127.6">GND</text>
<text x="146.5" y="130.2">GND</text>
<text x="153.7" y="126.9">U11</text>
<text x="153.7" y="129.4">U12</text>
<text x="153.7" y="131.9">U16</text>
<text x="115.6" y="132.7">VDD33D</text>
<text x="146.5" y="132.7">GND</text>
<text x="146.5" y="135.2">GND</text>
<text x="146.5" y="137.8">GND</text>
<text x="153.7" y="134.5">Y22</text>
<text x="153.7" y="137">AB1</text>
<text x="109.1" y="142.1">G15</text>
<text x="110.5" y="139.6">F7</text>
<text x="115.6" y="140.3">VDD33</text>
<text x="115.6" y="142.9">VDD33</text>
<text x="133.9" y="139.1" transform="rotate(-90 133.9 139.1)">Power Supply</text>
<text x="146.5" y="140.3">GND</text>
<text x="146.5" y="142.9">GND</text>
<text x="153.7" y="139.6">AB2</text>
<text x="153.7" y="142.1">AB15</text>
<text x="109.2" y="144.6">H17</text>
<text x="109.2" y="147.2">K17</text>
<text x="109.2" y="149.7">R17</text>
<text x="115.6" y="145.4">VDD33</text>
<text x="115.6" y="147.9">VDD33</text>
<text x="146.5" y="145.4">GND</text>
<text x="146.5" y="147.9">GND</text>
<text x="153.7" y="144.6">AB23</text>
<text x="153.7" y="149.7">AC2</text>
<text x="153.7" y="147.2">AC1</text>
<text x="285.5" y="145.9">+3.3V</text>
<text x="109.2" y="152.3">U14</text>
<text x="109.2" y="154.8">U15</text>
<text x="115.6" y="150.5">VDD33</text>
<text x="115.6" y="153">VDD33</text>
<text x="115.6" y="155.6">VDD33</text>
<text x="146.5" y="150.5">GND</text>
<text x="146.5" y="153">GND</text>
<text x="146.5" y="155.6">GND</text>
<text x="153.7" y="152.3">AC17</text>
<text x="153.7" y="154.8">AC22</text>
<text x="146.5" y="158.1">GND</text>
<text x="153.7" y="157.3">AC23</text>
<text x="167" y="161.4">GND</text>
<text x="290.9" y="161.4">0.1uF</text>
<text x="291" y="159.1">C144</text>
<text x="293.1" y="159.1">C6</text>
<text x="293.1" y="161.4">0.1uF</text>
<text x="313.4" y="159.1">C146</text>
<text x="313.4" y="161.4">0.1uF</text>
<text x="323.6" y="159.1">C147</text>
<text x="323.6" y="161.4">0.1uF</text>
<text x="87.4" y="165">+3.3V</text>
<text x="107.8" y="165">AB14</text>
<text x="108.9" y="167.5">AB8</text>
<text x="115.6" y="165.7">USB_VD3311</text>
<text x="46" y="173.6">+3.3V</text>
<text x="59.2" y="170">HPZ1608U331-R90</text>
<text x="107.8" y="172.6">AB11</text>
<text x="115.6" y="168.3">USB_VD3312</text>
<text x="115.6" y="173.3">USB_AVDD1</text>
<text x="138.6" y="173.3">USB_GND12</text>
<text x="138.6" y="170.8">USB_GND11</text>
<text x="153.7" y="172.6">AC8</text>
<text x="153.7" y="170">AA11</text>
<text x="62.2" y="176.7">FB4</text>
<text x="87.4" y="178.2">C51 C22</text>
<text x="100.1" y="178.2">C50</text>
<text x="108.8" y="175.1">AC6</text>
<text x="115.6" y="175.9">USB_AVDD2</text>
<text x="138.6" y="175.9">USB_GND21</text>
<text x="138.6" y="178.4">USB_GND22</text>
<text x="153.7" y="175.1">AC14</text>
<text x="153.7" y="177.7">AC10</text>
<text x="174.6" y="179.2">GND</text>
<text x="87.4" y="180.5">4.7uF0.1uF</text>
<text x="100.1" y="180.5">100PF</text>
<text x="109.3" y="185.3">F10</text>
<text x="110.5" y="182.7">F9</text>
<text x="115.6" y="183.5">VDD11</text>
<text x="153.7" y="185.3">AB12</text>
<text x="255" y="181.5">+3.3V</text>
<text x="109.1" y="190.4">G13</text>
<text x="110.3" y="187.8">G6</text>
<text x="115.6" y="186">VDD11</text>
<text x="115.6" y="188.6">VDD11</text>
<text x="115.6" y="191.1">VDD11</text>
<text x="138.6" y="191.1">USB_PVSS1</text>
<text x="138.6" y="186">USB_AVSS1</text>
<text x="138.6" y="188.6">USB_AVSS2</text>
<text x="153.7" y="190.4">AC12</text>
<text x="153.7" y="187.8">AB6</text>
<text x="109.1" y="192.9">G16</text>
<text x="109.2" y="198">K18</text>
<text x="109.6" y="195.4">J17</text>
<text x="115.6" y="193.7">VDD11</text>
<text x="115.6" y="196.2">VDD11</text>
<text x="138.6" y="193.7">USB_PVSS2</text>
<text x="153.7" y="192.9">AB7</text>
<text x="262.6" y="195.9">C277</text>
<text x="270.3" y="195.9">C273</text>
<text x="279.1" y="195.9">C274</text>
<text x="288" y="195.9">C275</text>
<text x="298.2" y="195.9">C276</text>
<text x="308.4" y="195.9">C278</text>
<text x="318.5" y="195.9">C279</text>
<text x="328.7" y="195.9">C280</text>
<text x="338.8" y="195.9">C281</text>
<text x="347.7" y="195.9">C282</text>
<text x="356.6" y="195.9">C283</text>
<text x="365.5" y="195.9">C296</text>
<text x="374.4" y="195.9">C297</text>
<text x="383.3" y="195.9">C295</text>
<text x="109.2" y="200.5">P17</text>
<text x="109.5" y="203.1">T17</text>
<text x="115.6" y="198.7">VDD11</text>
<text x="115.6" y="201.3">VDD11</text>
<text x="115.6" y="203.8">VDD11</text>
<text x="262.6" y="198.2">22uF</text>
<text x="270.3" y="198.2">0.1uF</text>
<text x="279.1" y="198.2">0.01uF</text>
<text x="288" y="198.2">1uF</text>
<text x="298.2" y="198.2">100PF</text>
<text x="308.4" y="198.2">0.01uF</text>
<text x="318.5" y="198.2">1000PF</text>
<text x="328.7" y="198.2">0.1uF</text>
<text x="338.8" y="198.2">0.1uF</text>
<text x="347.7" y="198.2">0.01uF</text>
<text x="356.6" y="198.2">1000PF 0.01uF</text>
<text x="374.4" y="198.2">1000PF 100PF</text>
<text x="109.2" y="208.1">V14</text>
<text x="109.2" y="205.6">U13</text>
<text x="115.6" y="208.9">VDD11</text>
<text x="115.6" y="206.4">VDD11</text>
<text x="140.7" y="208.9">DDR_GND</text>
<text x="140.7" y="206.4">DDR_GND</text>
<text x="153.7" y="208.1">J3</text>
<text x="153.7" y="205.6">F3</text>
<text x="110.4" y="213.2">P6</text>
<text x="110.4" y="215.8">U6</text>
<text x="110.8" y="210.7">J7</text>
<text x="115.6" y="211.4">VDD11</text>
<text x="115.6" y="214">VDD11</text>
<text x="140.7" y="211.4">DDR_GND</text>
<text x="140.7" y="214">DDR_GND</text>
<text x="153.7" y="215.8">V3</text>
<text x="153.7" y="210.7">M3</text>
<text x="153.7" y="213.2">N2</text>
<text x="75.8" y="216">VCORE_1V1</text>
<text x="91.4" y="221.1">C134</text>
<text x="100.1" y="221.1">4.7uF</text>
<text x="115.6" y="216.5">VDD11</text>
<text x="140.7" y="216.5">DDR_GND</text>
<text x="167" y="219.8">GND</text>
<text x="79.7" y="226.7">PLL_1V1</text>
<text x="110.4" y="225.9">A4</text>
<text x="115.6" y="226.7">AVDD</text>
<text x="251.6" y="222.1">VCORE_1V1</text>
<text x="110.4" y="228.5">B4</text>
<text x="115.6" y="229.2">AVDD</text>
<text x="145.1" y="229.2">AGND</text>
<text x="145.1" y="231.8">AGND</text>
<text x="153.7" y="228.5">C4</text>
<text x="153.7" y="231">D5</text>
<text x="107.6" y="236.1">AC11</text>
<text x="108.8" y="238.6">AC7</text>
<text x="115.6" y="236.8">USB_RREF1</text>
<text x="115.6" y="239.4">USB_RREF2</text>
<text x="262.6" y="236.6">C288</text>
<text x="262.6" y="238.9">22uF</text>
<text x="270.3" y="236.6">C284</text>
<text x="270.3" y="238.9">0.1uF</text>
<text x="279.1" y="236.6">C285</text>
<text x="279.1" y="238.9">0.01uF</text>
<text x="288" y="236.6">C286</text>
<text x="288" y="238.9">100PF</text>
<text x="318.5" y="236.6">C290</text>
<text x="318.5" y="238.9">1000PF</text>
<text x="328.7" y="236.6">C291</text>
<text x="328.7" y="238.9">0.1uF</text>
<text x="338.8" y="236.6">C292</text>
<text x="338.8" y="238.9">0.1uF</text>
<text x="347.7" y="236.6">C293</text>
<text x="347.7" y="238.9">0.01uF</text>
<text x="356.6" y="236.6">C294</text>
<text x="356.6" y="238.9">1000PF</text>
<text x="366.8" y="236.6">C302</text>
<text x="366.8" y="238.9">0.01uF</text>
<text x="384.6" y="236.6">C301</text>
<text x="384.6" y="238.9">100PF</text>
<text x="110.4" y="246.2">A2</text>
<text x="115.6" y="247">VPRGD</text>
<text x="90.2" y="257.7">R281</text>
<text x="100.3" y="257.7">R734</text>
<text x="109.2" y="257.9">R21</text>
<text x="128.3" y="257.7">EM/EV</text>
<text x="90.2" y="260.2">1.6k</text>
<text x="100.3" y="260.2">1.6k</text>
<text x="109.1" y="260.5">0R</text>
<text x="111.1" y="270.6">GND</text>
<text x="309.9" y="271.1">Title</text>
<text x="309.9" y="278.8">Size</text>
<text x="322.6" y="278.8">Number</text>
<text x="373.4" y="278.8">Revision</text>
<text x="309.9" y="286.4">Date:</text>
<text x="360.9" y="286.1">Sheet</text>
<text x="370.5" y="286.1">of</text>
<text x="309.9" y="288.9">File:</text>
<text x="360.7" y="288.9">Drawn By:</text>
</g>
<g font-size="1.6">
<text x="157.5" y="197.7">GND</text>
<text x="157.5" y="240.9">GND</text>
<text x="91.4" y="276.5">GND</text>
</g>
</svg>
